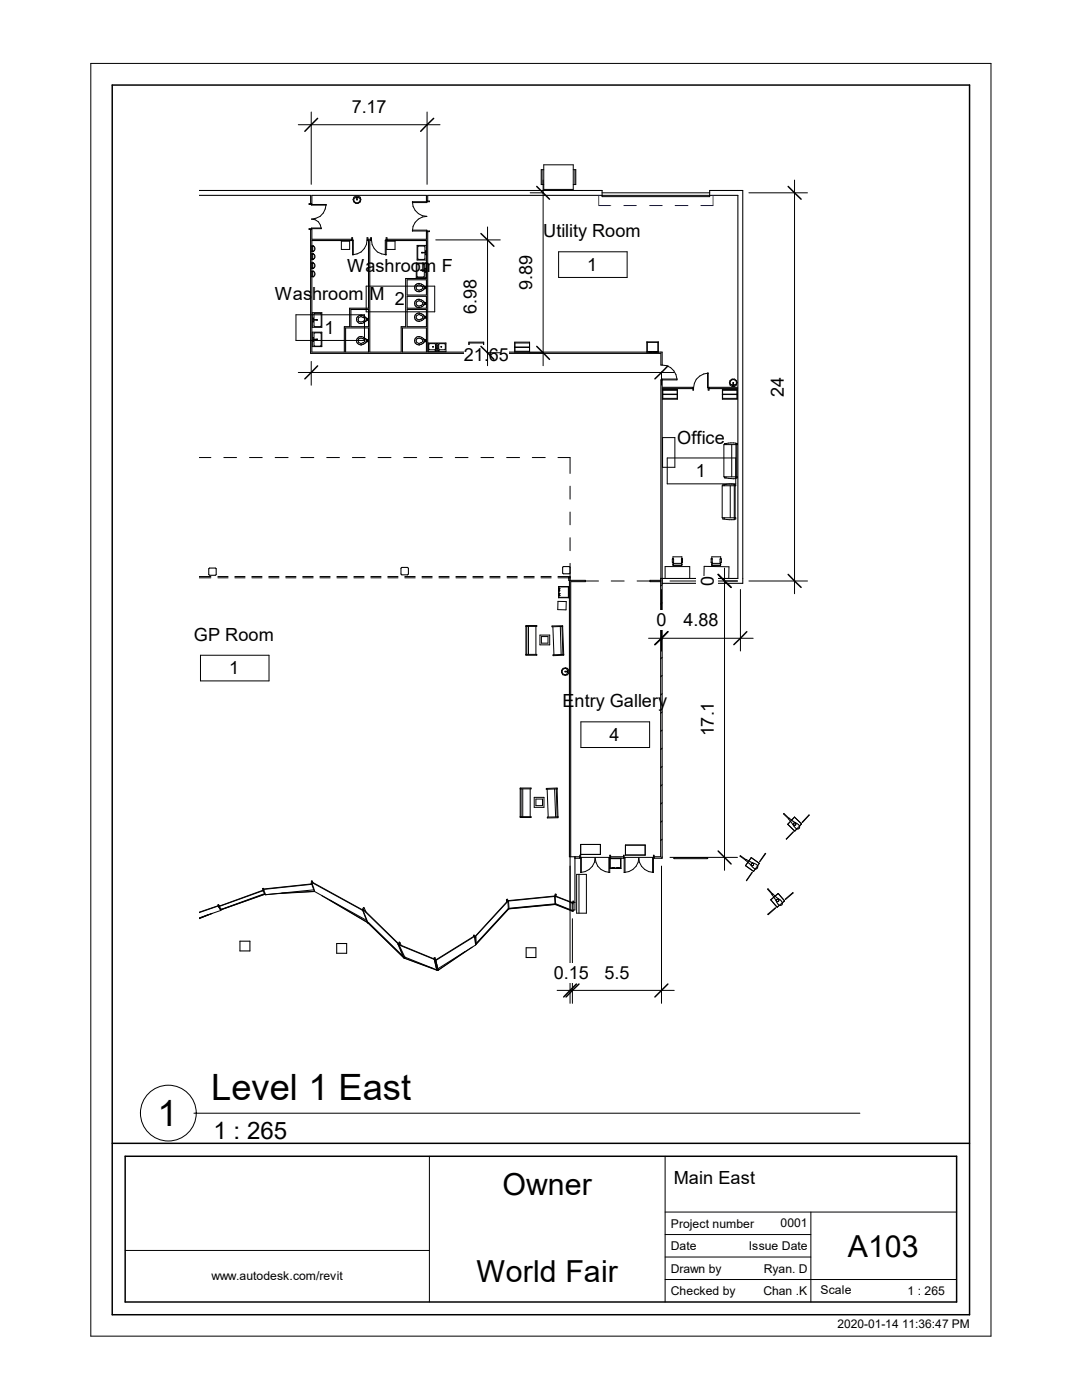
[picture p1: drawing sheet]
<svg xmlns="http://www.w3.org/2000/svg" width="216mm" height="279mm" viewBox="0 0 216 279" stroke-linecap="round" stroke-linejoin="round" font-family="sans-serif">
<g fill="none" stroke="#000" stroke-width=".2">
<path d="M71 39.3h.1M71.2 39.8h.1zM71.2 39.4l-.5 .2-.1 .5 .3 .3 .3 .1 .6-.4 .1-.4-.7-.3M71.2 39.3v.4zM71.4 39.3h.1M108.2 33.9v2.9M108.5 33.9h-.5v2.9h.5M108.5 32.9h5.9v4.9h-5.9zM114.4 33.9h.5v2.9h-.5M114.7 33.9v2.9M120.1 38.5h21.5M120.1 39h21.5v.2h-21.5z"/>
<path d="M149.4 38.5h11.7M158.5 35.9v82.6M61.7 40.6v.2h3.4v.1h-3v-.3zM61.7 45.6v.2h.4v-.3h2v.1zM62.2 50.1h.4M62.2 49.1h.4M62.2 51.7h.4M62.2 50.7h.4M62.2 53.5h.4M62.2 52.5h.4M62.2 55.2h.4M62.2 54.2h.4"/>
<path d="M62.4 49.1v1M62.4 50.7v1M62.4 52.5v1M62.4 54.2v1M62.6 49.1h-.4v1.1l.4-.1M62.6 50.7l-.4-.1v1.2l.4-.1M62.6 52.5h-.4v1.1l.4-.1M62.6 54.2l-.4-.1v1.1h.4M62.6 49.1l.2 .4v.4l-.2 .2M62.6 50.7l.2 .4v.4l-.2 .2M62.6 52.5l.2 .4v.4l-.2 .2M62.6 54.2l.2 .3v.5l-.2 .2"/>
<path d="M65.1 40.8a2.94 2.94 0 0 1-3 2.9 1.88 1.88 0 0 1 2 1.9M68.1 48.1h1.7v1.7h-1.7zM70.2 47.5v.4h.3v2.9h-.1v-3.3zM73.1 57.1h13.6v5.1h-13.6zM73.2 47.5h.2v.4h-.2zM73.2 47.9a2.94 2.94 0 0 1-2.8 2.9M74 47.5h.1v.4h-.1zM74.1 47.9a2.94 2.94 0 0 0 2.9 2.9M77 47.5v3.3h-.1v-2.9h.3v-.4zM77.2 48.1h1.6v1.7h-1.6zM82.3 40.3h3.4v-.2h-.5v.3h-2.9zM82.3 45.9h2.9v.3h.5v-.1h-3.4z"/>
<path d="M82.3 40.3a2.88 2.88 0 0 0 2.9 2.9 2.88 2.88 0 0 0-2.9 2.9M82.8 56.9a1.1 1.1 0 0 1 1.8 .3v.5a1 1 0 0 1-1.1 .5 1 1 0 0 1-.8-.8zM83.1 52.5h1.9v2.9h-1.9zM83.2 57l.5-.1a.73 .73 0 0 1 .6 .7l-.6 .3-.5-.1-.2-.4zM83.9 53.9h.2zM84.2 50.3v.2zM84.2 53.9l.6 .1zM84.4 50.4l.6 .1zM84.6 57.2h.5v.4l-.5 .1M84.7 53.9l-.1-1.2h-1.3v2.5h1.3l.1-1.2M84.8 54.3h.1zM84.8 53.6h.1z"/>
<path d="M84.8 50.4v-1.3h-1.4v2.6h1.4v-1.2M84.9 57.3l-.1 .1M84.9 57.3l.1 .1-.1 .1-.1-.1zM84.9 50.8h.1zM84.9 50.1h.1zM85 57.4l-.1 .1M85 57.3h.1M85 57.5h.1M85.1 49h-1.9v2.9h1.9M111.5 50.2h13.6v5.2h-13.6zM62.3 62.4h1.9v2.9h-1.9zM62.3 66.3h1.9v2.9h-1.9z"/>
<path d="M62.4 63.5h.2zM62.4 64.2h.2zM62.4 67.4h.2zM62.4 68.1h.2zM62.5 67.7l.6 .1zM62.5 63.8l.6 .1zM62.7 63.8v-1.2h1.4v2.6h-1.4v-1.3M62.7 67.7v-1.2h1.4v2.5h-1.4v-1.2M63.2 63.8h.1zM63.3 67.6v.2zM71.5 67.3a1.24 1.24 0 0 1 1.6 .5h.4v.4h-.4a.97 .97 0 0 1-1.2 .6 .97 .97 0 0 1-.7-1.1zM72.7 67.8l-.6-.3-.5 .1a.64 .64 0 0 0 .3 .9 .64 .64 0 0 0 .8-.3v-5.4h-13.6v5.1h13.6"/>
<path d="M72.7 63.5a.64 .64 0 0 0-.8-.2 .64 .64 0 0 0-.3 .8l.5 .2 .6-.4M73 63.4v.1M73.1 63.5a.97 .97 0 0 0-1.2-.6 .97 .97 0 0 0-.7 1.2 1.09 1.09 0 0 0 1.9-.2M73.1 63.5h.4v.4h-.4M73.1 63.5v.4M73.1 67.8v.4M73.2 63.8h.2zM73.3 63.6l.1 .2-.1 .1-.1-.1zM73.4 67.9h.1M73.4 68.1h.1M73.4 63.8h.1M73.4 63.7h.1"/>
<path d="M73.4 68h-.2l.1 .1M73.4 68l-.1 .1M73.4 68l-.1-.1-.1 .1 .1 .1M83.1 67.3a1.24 1.24 0 0 1 1.5 .5h.5v.4h-.5a1.02 1.02 0 0 1-1 .6 1.02 1.02 0 0 1-.9-.8zM83.2 60.2a.8 .8 0 0 1 1.1 .2v.3l-.7 .4-.4-.2-.2-.4zM83.2 62.9l.4-.1 .4 .1 .3 .2v.4l-.6 .3-.5-.1-.2-.4zM83.2 67.6l.5-.1a.65 .65 0 0 1 .6 .7l-.6 .3-.5-.1-.2-.4zM84.6 60.2v.1M84.6 63h.1M84.6 63.6h.1M84.6 60.4v.3M84.6 60.4a.96 .96 0 0 0-1.1-.7 .96 .96 0 0 0-.7 1 1.01 1.01 0 0 0 .9 .6 1.01 1.01 0 0 0 .9-.6"/>
<path d="M84.6 63.1v.4M84.6 67.8v.4M84.6 60.4h.5v.3h-.5M84.6 63.1h.5v.4h-.5M84.6 63.1a1 1 0 0 0-1-.6 1 1 0 0 0-.9 .8 1 1 0 0 0 .8 .8 1 1 0 0 0 1.1-.5M84.6 63.5v.1M84.8 68l.1-.1 .1 .1-.1 .1zM84.8 63.3h.2l-.1 .1zM84.8 60.5h.2l-.1 .2zM84.9 67.9l-.1 .1M85 68l-.1 .1M85 67.9h.1"/>
<path d="M85 68.1h.1M85 63.2h.1M85 63.4h.1M85 63.3h-.2l.1 .1M85 60.5h.1M85 60.6h.1M85 60.5h-.2l.1 .1M85.5 68.5h3.5v1.7h-3.5zM85.6 68.6h1.3v1.2h-1.3zM86.3 69.2h.2zM86.9 69.9v.2zM87.2 69.4v.6z"/>
<path d="M87.2 69.6l-.2-.1v-.8l.2-.1 .2 .1v.8l-.2 .1M87.2 69v.1zM87.5 69.9v.2zM87.6 68.6h1.2v1.2h-1.2zM88.1 69.1v.2zM93.6 68.3h2.9v2h-2.9zM93.6 69.3h2.9M93.6 69.3v-.8h2.9v.8M93.6 69.3v.8h2.9v-.8M102.7 68.3h3v2h-3zM102.7 69.3h3M102.7 69.3v.8h3"/>
<path d="M105.7 68.5h-3v.8M129.1 68.2h2.3M129.1 68.2l.1 .1M129.1 68.2v2.1M129.1 70.3h2.3M129.2 68.3h2.1M129.2 68.3v1.9M129.2 70.2l-.1 .1M129.2 70.2h2.1M129.5 70.2h.1M129.5 70.2h.5M129.6 70.2v.1"/>
<path d="M129.9 70.2h.1M129.9 70.2v.1M130 70.2h.1M130.5 70.2h.1M130.5 70.2h.4M130.5 70.2l.1 .1M130.9 70.2l-.1 .1M130.9 70.2h.1M131.3 70.2l.1 .1M131.3 68.3v1.9M131.4 68.2l-.1 .1M131.4 68.2v2.1"/>
<path d="M132.1 75.6h3v.2h-3zM132.1 72.9a2.92 2.92 0 0 1 3 2.7M132.2 77.7h3v2h-3zM132.2 78.7h3M132.2 78.7v-.8h2.9v.8M132.2 78.7v.8h2.9v-.8M138.3 77.4h.1v.5h-.1zM141.2 74.5h.1v3.4h.2v-.5h-.3zM141.3 74.5a3 3 0 0 0-2.9 2.9M144.1 77.7h3v2h-3zM144.1 78.7h3M144.2 77.9h2.9v.8"/>
<path d="M146.1 76.9h.1M146.3 76.8h-.5l-.1-.3 .2-.6 .4-.2 .4 .2 .2 .3v.5l-.6 .1M146.3 76.5v.4zM146.3 76.4h.1zM146.4 76.9h.1M147.1 78.7v.8h-2.9M39.7 91.3h2.4M44.7 91.3h2.5M49.8 91.3h2.5M54.9 91.3h2.6M60 91.3h2.6M65.2 91.3h2.5"/>
<path d="M70.3 91.3h2.6M75.4 91.3h2.6M80.6 91.3h2.5M85.7 91.3h2.6M90.8 91.3h2.6M96 91.3h2.5M101.1 91.3h2.6M106.2 91.3h2.6M111.3 91.3h2.4v3.2M113.7 97v2.6M132.2 87.3h2.5v6h-2.5zM133.1 91.4h13.7v5.2h-13.7z"/>
<path d="M144.5 96.7h-.3v.2M144.5 96.7l2-.1v7.1l-2.3-.1v-.3M144.5 96.7v.2M144.9 88.5h-.3v.2M144.9 88.5l2-.1v7.1l-2.3-.1v-.2M144.9 88.5v.2M144.9 95.2v.2M145.7 96.9v6.4M146 88.7v6.5M146.5 96.7h.3v.2h-2.7v6.4h2.7v.3h-.3M146.7 96.9v6.4M146.9 88.5h.3v.2h-2.8v6.5h2.7v.2h-.2"/>
<path d="M147 88.7v6.5M39.7 115.3h2.4M39.7 115.1h2.4M43.5 115.3h2M43.5 115.1h2M46.9 115.3h2M46.9 115.1h2M50.2 115.3h2.1M50.2 115.1h2.1M53.6 115.3h2.1M53.6 115.1h2.1M57 115.3h2.1"/>
<path d="M57 115.1h2.1M60.4 115.3h2.1M60.4 115.1h2.1M63.8 115.3h2.1M63.8 115.1h2.1M67.2 115.3h2.1M67.2 115.1h2.1M70.6 115.3h2M70.6 115.1h2M74 115.3h2M74 115.1h2M77.4 115.3h2"/>
<path d="M77.4 115.1h2M80.8 115.3h2M80.8 115.1h2M84.2 115.3h2M84.2 115.1h2M87.6 115.3h2M87.6 115.1h2M91 115.3h2M91 115.1h2M94.4 115.3h2M94.4 115.1h2M97.7 115.3h2.1"/>
<path d="M97.7 115.1h2.1M101.2 115.3h2M101.2 115.1h2M104.6 115.3h2M104.6 115.1h2M107.9 115.3h2.1M107.9 115.1h2.1M111.3 115.3h2.4M111.3 115.1h2.4M111.5 117.1h2M111.5 117.1h.1M111.5 117.1v2.2"/>
<path d="M111.5 119.3h2M111.5 117.5h.1M111.5 117.9h.1M111.5 118.4h.1M111.5 118.8h.1M111.5 117.5v.4M111.5 118.4v.4M111.5 117.1h1.9M111.5 117.1v2.1M111.5 119.2v.1M111.5 119.2h1.9M113.4 117.1v2.1"/>
<path d="M113.4 119.2l.1 .1M113.5 117.1v2.2M113.5 117.1h-.1M113.7 102.2v2.5M113.7 107.3v2.6M113.7 112.4v3.2M116.8 116h2.6M122 116h2.5M127.1 116h2.6M131.8 115.8v.3M131.9 115.4h.2v1M132.1 116.7l-.3 .3"/>
<path d="M132.7 115.4v-2.3h4.9v2.3M134.2 111.5l.2 .1v.7l-.2-.1zM134.3 111.5v-.4h1.8v.4M134.3 112.3v.5M136 111.5h.2v.8h-.2zM136.1 112.3l-.1 .5h-1.7M136.1 112.6l-.2-.2h-1.4l-.2 .4M140.5 115.4v-2.4l5 .1-.1 2.3M141.9 111.5h.2v.8h-.2zM142 111.5v-.4h1.8v.4M142 112.3l.1 .5h1.7M142 112.6l.2-.2h1.4l.2 .4"/>
<path d="M143.7 111.5l.2 .1v.7l-.2-.1zM143.8 112.3v.5M144.5 103.3v.3M149.4 116h11.7M40 130.8h13.7v5.1h-13.7zM104.9 125h2.2v-.2h-2.2v6h2.2v-.2h-2.2M105.1 125v5.6M105.5 125v5.6M106.9 125v5.6M107.7 126.7h2v2h-2zM108 127h1.3v1.4h-1.3zM110.2 124.9h2.1v.1l-2.1 .1z"/>
<path d="M110.3 125.1l.2 5.6M110.4 130.7l2.1-.1v.2l-2.1 .1zM111.3 120l1.7 .1-.1 1.6h-1.6zM111.8 125.1l.2 5.5M112.3 125l-.2 .1 .2 5.5h.2M112.3 125l.2 5.6M112.8 133.9v.2zM112.9 134l.4 .1zM113.2 134l-.2-.6h-.4l-.3 .2-.2 .4a.68 .68 0 0 0 1 .6l.1-.5M113.3 133.8v.1M113.3 134.2h.1M132.1 120.3l-.3 .3"/>
<path d="M132.1 123.9l-.3 .3M132.1 127.6l-.3 .2M132.1 131.2l-.3 .3M132.1 134.8l-.3 .3M132.1 138.4l-.3 .3M103.8 157.4h2.2v-.1h-2.2v5.9h2.2v-.2h-2.2M104 157.4v5.6M104.3 157.4v5.6M105.8 157.4v5.6M106.6 159.1h1.9v2h-1.9zM106.9 159.5h1.3v1.3h-1.3zM109 157.4l2.2-.1v.1l-2.2 .1z"/>
<path d="M109.2 157.5l.2 5.6M110.7 157.4l.2 5.6M111.2 157.4h-.2l.2 5.6h.1M111.2 157.4l.1 5.6M115.9 144.1h13.7v5.1h-13.7zM132.1 142.1l-.3 .3M132.1 145.7l-.3 .3M132.1 149.3l-.3 .3M132.1 153l-.3 .2M132.1 156.6l-.3 .3M52.5 177.8l.3 .6M52.5 177.3l.1 .1"/>
<path d="M52.5 177.3l.2 .5M52.5 177.3h-.1l.1 .5M52.6 177.4v.1M52.6 177.5v.1M52.7 177.8l.3 .8M52.7 177.8h-.2M52.8 178.4l-8.6 3.1M52.8 178.4l.1 .1M52.9 178.5l.1 .1M52.9 178.5l-8.7 3M62.1 176.4h.2M62.1 176.4h.1"/>
<path d="M62.2 176.5l-9.6 1M62.2 176.5l-9.6 .9M62.2 176.5l.2 .3M62.3 176.4l.3 .8M62.3 176.1l10 5.6zM62.3 175.9v.5M62.3 175.9l-.2-.1v.6M62.3 176.8l.4 1M62.3 175.9l.1 .2M62.6 177.6l-9.6 1M62.6 177.3l.2 .6 10.4 5.8M62.7 177.9l-9.7 .7"/>
<path d="M62.7 177.9l-6.5 .3M64.2 178.7l9.2 5.4M65.9 179.7l7.5 4.4M101 179.5h.2l.3 .4M101 179.5l.3 .5M101 179.5l.1 .5M101.3 179.7l9.4-.8zM101.3 180l.2 1.4M101.5 179.9l-.2 .1M101.5 179.9l.1 1.2M109.2 163.1l2.1-.1v.2h-2.1zM110.7 178.9l.1 .1"/>
<path d="M110.7 178.9v1.5M110.8 179l.1 1.5M110.8 178.8l3.4 1.4zM111 178.5l-.2 .5M111 178.5l-.2-.1-.1 .5M111 178.5v.4M114.7 171v.3M115.1 174.5h1.9v7.7h-1.9zM115.5 174.5v7.7M115.7 170.7v.5h.3v2.9h-.1v-3.4zM115.9 171.1h5.8M115.9 168.5h3.9v2h-3.9z"/>
<path d="M115.9 174.1a2.97 2.97 0 0 0 2.8-2.9 2.94 2.94 0 0 0 3 2.9M121.7 170.7v3.4h-.2v-2.9h.3v-.5zM121.8 171.4h2M121.8 171.4v1.8M121.8 173.2l-.1 .1h2.2M121.8 173.2h2M122.1 173.3h.1M122.2 173.2l-.1 .1M122.4 173.2h.1M122.4 173.2l.1 .1M122.5 173.3h.1M123.1 173.3h.1"/>
<path d="M123.4 173.2v.1M123.4 173.3h.1M123.8 173.2l.1 .1M123.8 171.4v1.8M123.9 171.3l-.1 .1M123.9 171.3h-2.2l.1 .1M123.9 171.3v2M124.4 170.7v.5h.3v2.9h-.2v-3.4zM124.5 171.1h5.9M124.5 174.1a2.96 2.96 0 0 0 3-2.9 2.94 2.94 0 0 0 2.9 2.9M124.8 168.7h3.9v1.9h-3.9zM130.4 170.7v3.4h-.2v-2.9h.3v-.5z"/>
<path d="M132.1 171.1l-.1 .2M132.1 160.2l-.3 .3M132.1 163.8l-.3 .3M132.1 167.5l-.3 .3M134.5 171.2h6.6l.1 .1-6.7 .1zM148.8 172.8l1.6 1.1M149.2 172.1l-.4 .7M149.9 171.2l1.6 1.1M149.9 171.2l-.5 .6M149.9 171.2l-1.1 1.6M149.9 172.4l.3-.1 .2 .3-.3 .2zM150.1 174.1l-1.1 1.7 1.1-1.7"/>
<path d="M150.7 173.4l-.3 .5M151.2 172.8l-.3-.3-2.1-1-1.1-.7v.1l1 .7 2 1.8M151.2 172.8a.48 .48 0 0 1-.5 .6M151.5 172.3l-.3 .5M151.5 172.3l-1.1 1.6M151.6 172l1.2-1.7-1.2 1.7M153.8 179.6l1.3 1.5M154.4 179l-.6 .6M155.3 178.3l1.2 1.5M155.3 178.3l-.7 .6M155.3 178.3l-1.5 1.3M156.5 179.8l-.4 .4"/>
<path d="M156.5 179.8l-1.4 1.3M156.7 179.5l1.5-1.4-1.5 1.4M157.2 164.5l1.4 1.4M157.7 163.9l-.5 .6M158.3 166l-1.4 1.5 1.4-1.5M158.3 164.3l.3-.1 .2 .1v.3l-.3 .1zM158.5 163.1l1.4 1.3M158.5 163.1l-.6 .6M158.5 163.1l-1.3 1.4M159 165.4l-.4 .5M159.6 164.8l-2.2-1.5-1-1-.1 .1 1 1 1.2 1.5 .5 .5M159.6 164.8a.45 .45 0 0 1-.1 .5 .45 .45 0 0 1-.5 .1"/>
<path d="M159.9 164.4l-.3 .4M159.9 164.4l-1.3 1.5M160 164.1l1.4-1.5-1.3 1.6M39.7 182.1l3.9-1.3-3.9 1.4M42.3 182.3l-2.6 1 1.8-.8M43.6 180.6l.2 .4M43.6 180.6h-.1l.1 .5M43.6 180.6l.2 .2M43.6 181.1l.5 .5M43.7 180.8l8.8-3zM43.8 181.3l.3 .4M43.8 181l-.2 .1"/>
<path d="M43.8 181l.4 .5M43.9 181.4l.1 .2M44 181.6h.1M44 181.6l.1 .1M44.1 181.7l-4.4 1.5M44.2 181.5h.1M44.2 181.5l-.1 .1M72.3 181.7l.3 .4M72.4 181.7l1 2.5M72.5 181.5l7 6.9zM72.6 182.2l.7 1.8M72.7 181.2l-.1-.1-.3 .4 .1 .2"/>
<path d="M72.7 181.2l-.3 .5M72.7 181.2l.3 .8M73.4 184.1v.1M73.4 184.2l7.2 6.9M73.5 184.1l6.9 6.7M73.5 184.2l7 6.9M73.5 184.1l-.1 .1M79.4 188.5l.1 .1M79.4 188.5l1.2 2.7M79.5 188.6l1.2 2.7M79.6 188.6l7.1 2.9M79.6 188.6l1.2 2.4 6.3 2.5"/>
<path d="M79.8 188.1l-.3 .5M79.8 188.1l-.1-.1-.3 .5M79.8 188.1l.3 .6M80.6 191.2l.1 .1M80.8 191.2l.1-.1-.2 .2M80.8 191.2l6.4 2.3M80.8 191.2l5.6 2.1M86.7 191.5l.4 2M86.7 191.7h.2M86.7 191.7l.6 2 .2-.1M86.8 191.1l.4 1.6M86.8 191.1l.1 .6"/>
<path d="M86.8 191.1l-.2 .1 .1 .5M86.9 192.2l.3 1.3M86.9 191.7l.6 1.9M87 191.7l.3 1.5M87 193l.1 .1M87.1 193.5h.1M87.2 193.5h.1M87.5 193.5l-.1-.1 .1 .2M92.8 189.9l-5.3 3.6M94.2 189l-6.7 4.5M94.5 186.7l.1-.1 .4 .4M94.5 186.7l.3 .4"/>
<path d="M94.5 186.7v.2M94.7 186.9l-7.7 4.8M94.7 186.9l.2 1.7-7.5 4.7M94.8 186.9l6.5-7-6.4 7M94.8 187.1l.1 1.5M94.9 188.5v.1M95 187l-.2 .1M95 187v1.4M95 188.4l-.1 .2M101.4 181.3l-6.4 7M101.5 181.4l-6.5 7M101.5 181.4h.1"/>
<path d="M110.7 180.4l-9.1 .9M110.9 180.5l-9.4 .9M110.9 180.6l3.3 1.2M110.9 180.4v.2M110.9 180.5l3.3 1.3M113.7 180.1v1.4l-2.8-1.1M113.8 181.5l.4 .2M114.2 180.3l.1 .1M114.2 180.3l.1-.5 .2 .1-.2 .5M114.2 181.8l.1 .1M114.2 180.3v1.5M114.2 181.8h.1"/>
<path d="M114.3 180.4v1.5M114.7 180.1v1.5h-.3l-.1 .3M154.7 181.1l-1.5 1.4h.1l1.5-1.3M155.5 180.7l-.4 .4M156.1 180.2l-.4-.6-1.6-1.2-.9-1v.1l.9 1 1.4 2.2M156.1 180.2l-.1 .4-.5 .1"/>
<circle cx="71.2" cy="39.8" r=".79"/>
<circle cx="146.3" cy="76.4" r=".78"/>
<circle cx="112.8" cy="134" r=".77"/>
<circle cx="155.2" cy="179.7" r=".25"/>
</g>
<g fill="none" stroke="#000" stroke-width=".21">
<path d="M39.7 38h80.4v1h-34.8v1.1h-.2v-1.1h-22.9v1.6h-.2v-1.6h-22.3M141.6 38h6.6v78.4h-16.1v54.9h-1.6v-.3h1.3v-54.9h-2.1v-.3h2.1l.1-40h.2v1.5h6.2v.3h-6.2v37.8h15.1v-37.8h-5.7v-.3h5.7v-38.3h-5.6zM62 45.8h.2v2h8v.2h-8v22.3h6.5v-5.1h1.1v-3.7h3.7v-13.5h-.1v-.2h.6v.2h-.2v22.3h6.3v-5.1h.8v-9.6h4.2v-7.6h-7.9v-.2h7.9v-1.6h.2v24.1h46.8v2.6h-.2v-2.4h-69.9zM81.2 55.8h3.9v3.1h-3.9zM81.2 59.1h3.9v2.4h-3.9zM69 65.4h4.5v4.9h-4.5zM70 61.8h3.5v3.4h-3.5zM80.3 65.4h4.8v4.9h-4.8zM81.2 61.8h3.9v3.4h-3.9zM41.7 113.5l.1-.1h1.2l.1 .1v1.2l-.1 .1h-1.2l-.1-.1zM80.2 113.2h1.1l.2 .2v1.2l-.2 .1h-1.1l-.2-.1v-1.2zM112.3 113.2l.1-.1h1.2l.1 .1v1.2l-.1 .1h-1.2l-.1-.1z"/>
<path d="M113.6 115.8v55.2h.1v9.1h1v-8.8h1v-.3h-1.8v-54.9h2.9v-.3h-3.3v-.6h.2v.6M131.8 115.4h.1M132.1 115.4h.1M121.8 171h2.6v.3h-2.6zM47.9 187.8h2v2h-2zM67.2 188.3h2v1.9h-2zM105 189.1h1.9v2h-1.9z"/>
</g>
<path d="M119.5 39v2h2.4M142.3 39v2h-2.5M124.5 41h2.5M129.6 41h2.6M134.7 41h2.6" fill="none" stroke="#00f" stroke-width=".2"/>
<path d="M157.3 37.2l2.6 2.6M157.3 114.6l2.6 2.6" fill="none" stroke="#000" stroke-width=".3"/>
<path d="M153 75.2h4.2v4h-4.2z" fill="#fff"/>
<path d="M59.5 74.3h75M62.1 72.1v4.8M132 74.2v2.7" fill="none" stroke="#000" stroke-width=".2"/>
<path d="M63.4 73l-2.6 2.6M133.3 73l-2.6 2.6" fill="none" stroke="#000" stroke-width=".3"/>
<path d="M92.6 68.8h8.9v4h-8.9z" fill="#fff"/>
<path d="M105.8 38.5h2.7M108.4 35.9v37.1M105.8 70.4h2.7" fill="none" stroke="#000" stroke-width=".2"/>
<path d="M107.1 37.2l2.5 2.6M107.1 69.1l2.5 2.6" fill="none" stroke="#000" stroke-width=".3"/>
<path d="M102.8 51h4.2v7h-4.2z" fill="#fff"/>
<path d="M87 47.9h12.8M97.3 45.3v27.7M97.2 70.4h2.6" fill="none" stroke="#000" stroke-width=".2"/>
<path d="M96 46.6l2.6 2.5M96 69.1l2.6 2.6" fill="none" stroke="#000" stroke-width=".3"/>
<path d="M91.7 55.7h4.2v7h-4.2z" fill="#fff"/>
<path d="M59.5 24.9h28.3M62.1 22.4v14.4M85.2 22.4v14.4" fill="none" stroke="#000" stroke-width=".2"/>
<path d="M63.4 23.6l-2.6 2.6M86.5 23.6l-2.6 2.6" fill="none" stroke="#000" stroke-width=".3"/>
<path d="M70.2 19.4h6.9v4h-6.9z" fill="#fff"/>
<path d="M133.7 116h13.5M144.6 113.4v60.3M133.7 171.1h13.5" fill="none" stroke="#000" stroke-width=".2"/>
<path d="M143.3 114.6l2.6 2.6M143.3 169.8l2.6 2.6" fill="none" stroke="#000" stroke-width=".3"/>
<g fill="#fff">
<path d="M139.1 140h4.2v7h-4.2z"/>
<path d="M139.1 115h4.2v2h-4.2z"/>
</g>
<path d="M113.7 172.8v27.4M132 172.8v27.4M111.2 197.7h23.3M114.2 183.3v16.9" fill="none" stroke="#000" stroke-width=".2"/>
<path d="M115 196.4l-2.5 2.6M115.5 196.4l-2.6 2.6M133.3 196.4l-2.6 2.6" fill="none" stroke="#000" stroke-width=".3"/>
<g fill="#fff">
<path d="M110.5 192.2h7v3.9h-7z"/>
<path d="M120.6 192.2h5v3.9h-5z"/>
</g>
<path d="M132 117.6v12.3M147.7 117.6v12.3M129.4 127.4h20.9" fill="none" stroke="#000" stroke-width=".2"/>
<path d="M133.3 126.1l-2.6 2.6M149 126.1l-2.6 2.6" fill="none" stroke="#000" stroke-width=".3"/>
<g fill="#fff">
<path d="M131 121.8h1.9v4h-1.9z"/>
<path d="M136.4 121.8h6.9v4h-6.9z"/>
</g>
<path d="M18.1 12.7h179.6v254h-179.6zM85.7 230.8v29M132.7 230.8v29M25 249.6h60.7M132.7 241.9h58.2M132.7 246.4h29.1M132.7 250.9h29.1M132.7 255.4h58.2M161.8 241.9v17.9" fill="none" stroke="#000" stroke-width=".2"/>
<path d="M22.4 17h171.1v245.4h-171.1zM22.4 228.2h171.1M25 230.8h165.9v29h-165.9z" fill="none" stroke="#000" stroke-width=".3"/>
<g fill="#fff">
<path d="M163.7 256.1h6.2v2.8h-6.2z"/>
<path d="M133.9 256.2h12.9v2.8h-12.9z"/>
<path d="M133.9 251.8h10.1v2.7h-10.1z"/>
<path d="M133.9 247.3h5.1v2.7h-5.1z"/>
<path d="M133.9 242.8h16.6v2.7h-16.6z"/>
<path d="M42.2 253.2h26.3v2.8h-26.3z"/>
<path d="M181.1 256.3h7.5v2.8h-7.5z"/>
<path d="M167.1 262.9h26.4v2.7h-26.4z"/>
<path d="M155.7 242.7h5.5v2.7h-5.5z"/>
<path d="M149.4 247.3h11.8v2.7h-11.8z"/>
<path d="M152.4 251.8h8.8v2.7h-8.8z"/>
<path d="M152.3 256.2h8.8v2.8h-8.8z"/>
</g>
<g fill="none" stroke="#000" stroke-width=".2">
<path d="M38.7 222.2h132.9"/>
<circle cx="33.6" cy="222.1" r="5.6"/>
</g>
<g font-size="7.2">
<text x="42.2" y="219.5">Level 1 East</text>
<text x="31.4" y="224.6">1</text>
</g>
<g font-size="6.1">
<text x="100.2" y="238.4">Owner</text>
<text x="169.2" y="250.8">A103</text>
<text x="95.1" y="255.9">World Fair</text>
</g>
<text font-size="4.8" x="42.6" y="227.2">1 : 265</text>
<g font-size="3.6">
<text x="70.2" y="22.6">7.17</text>
<text x="108.4" y="47.4">Utility Room</text>
<text x="54.8" y="59.9">Washroom M</text>
<text x="69.3" y="54.2">Washroom F</text>
<text x="106.2" y="57.9" transform="rotate(-90 106.2 57.9)">9.89</text>
<text x="117.2" y="54">1</text>
<text x="78.8" y="60.9">2</text>
<text x="95.1" y="62.6" transform="rotate(-90 95.1 62.6)">6.98</text>
<text x="64.8" y="66.6">1</text>
<text x="92.6" y="72">21.65</text>
<text x="156.4" y="79.2" transform="rotate(-90 156.4 79.2)">24</text>
<text x="135.1" y="88.5">Office</text>
<text x="138.9" y="95.2">1</text>
<text x="142.4" y="116.9" transform="rotate(-90 142.4 116.9)">0</text>
<text x="131" y="125">0</text>
<text x="136.4" y="125">4.88</text>
<text x="38.7" y="127.8">GP Room</text>
<text x="45.7" y="134.5">1</text>
<text x="112.2" y="141.2">Entry Gallery</text>
<text x="121.6" y="147.8">4</text>
<text x="142.4" y="147" transform="rotate(-90 142.4 147)">17.1</text>
<text x="110.5" y="195.3">0.15</text>
<text x="120.7" y="195.3">5.5</text>
<text x="134.5" y="236.2">Main East</text>
</g>
<g font-size="2.4">
<text x="133.9" y="245">Project number</text>
<text x="155.7" y="244.9">0001</text>
<text x="133.9" y="249.5">Date</text>
<text x="149.4" y="249.5">Issue Date</text>
<text x="42.2" y="255.4">www.autodesk.com/revit</text>
<text x="133.9" y="254">Drawn by</text>
<text x="152.4" y="254">Ryan. D</text>
<text x="133.9" y="258.4">Checked by</text>
<text x="152.3" y="258.4">Chan .K</text>
<text x="163.7" y="258.3">Scale</text>
<text x="181.1" y="258.5">1 : 265</text>
<text x="167.1" y="265">2020-01-14 11:36:47 PM</text>
</g>
</svg>
